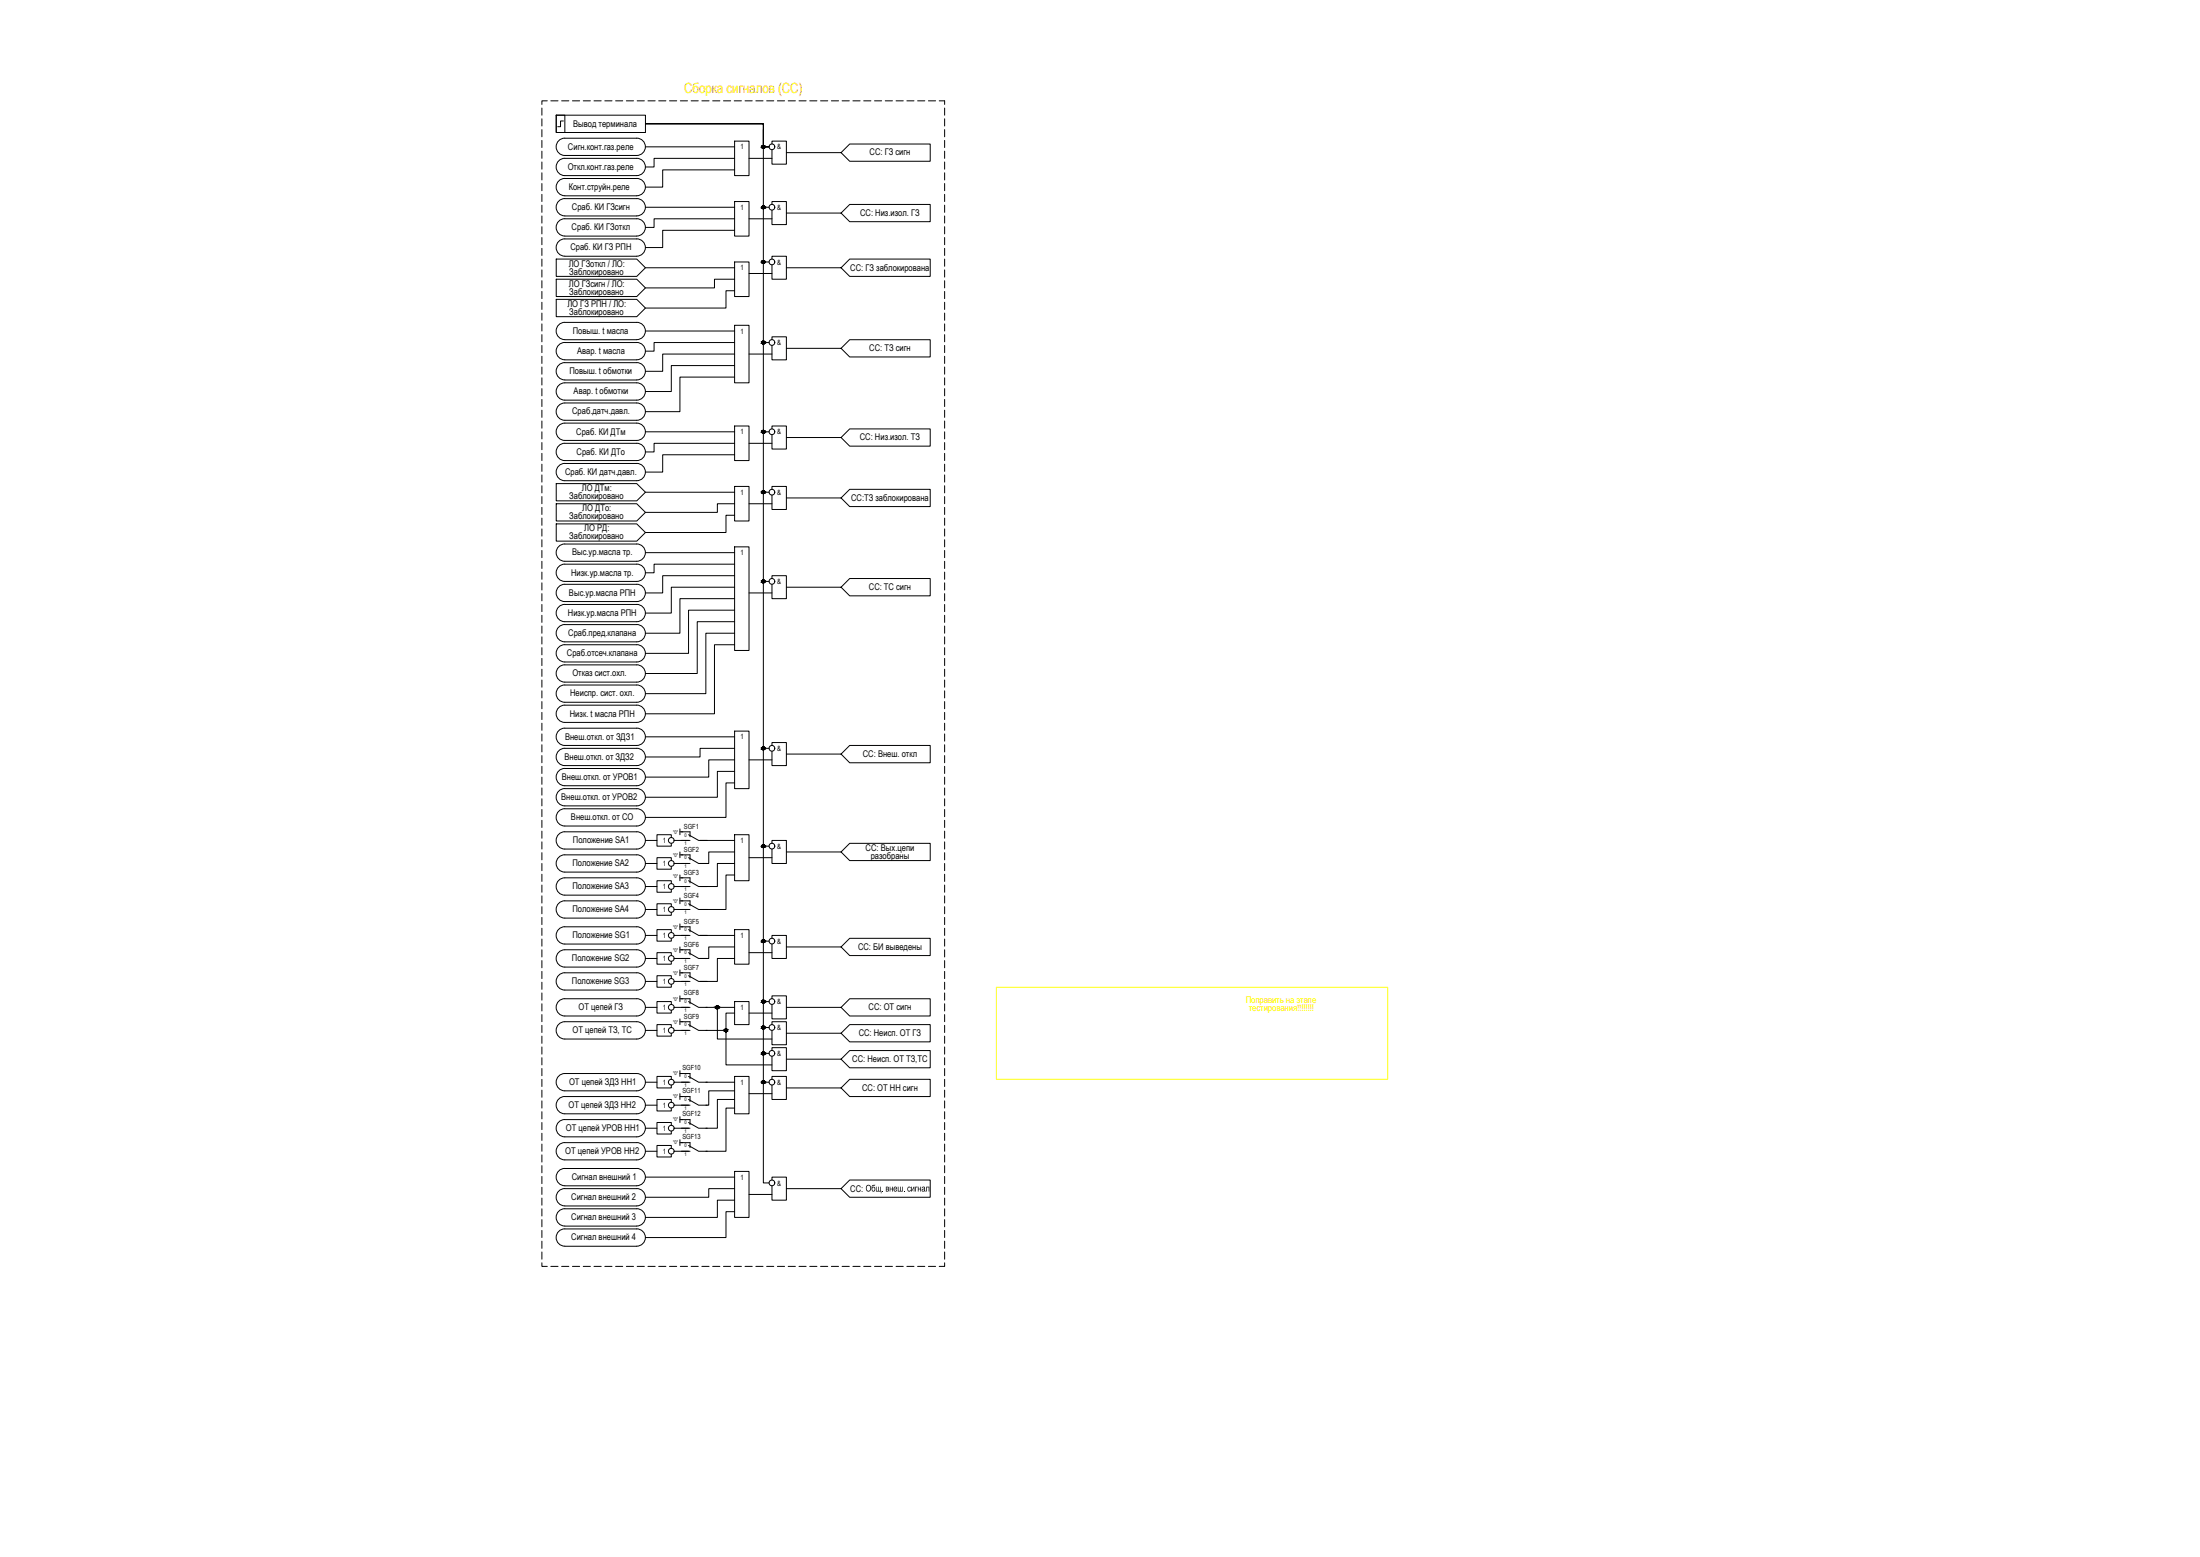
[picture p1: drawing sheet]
<svg xmlns="http://www.w3.org/2000/svg" width="1189mm" height="841mm" viewBox="0 0 1189 841" stroke-linecap="round" stroke-linejoin="round" font-family="sans-serif">
<!-- layer: 0 -->
<g fill="none" stroke="#000" stroke-width=".54">
<path d="M293 58v4M296 54h-3v2M298 54h4M304 54h3M309 54h4M315 54h4M321 54h4M327 54h4M333 54h4M338 54h4M344 54h4M350 54h4"/>
<path d="M356 54h4M362 54h4M368 54h4M373 54h4M379 54h4M385 54h4M391 54h4M397 54h4M403 54h3M408 54h4M414 54h4M420 54h4"/>
<path d="M426 54h4M432 54h4M438 54h3M443 54h4M449 54h4M455 54h4M461 54h4M467 54h4M473 54h3M478 54h4M484 54h4M490 54h4"/>
<path d="M496 54h4M502 54h4M508 54h2v2M510 58v4M293 64v4M293 70v4M293 76v4M301 62h4v10h-4zM301 62h48v10h-48zM302 76l3-1h39a5 5 0 0 1 5 4 5 5 0 0 1-5 5h-39a5 5 0 0 1-4-3 5 5 0 0 1 1-5zM304 65h-1v3h-2M349 67h64v12h3h-3v-12z"/>
<path d="M349 79h48M397 76h8v19h-8zM413 70v438h3M413 79h3M417 78v-2h8v13h-8v-8M510 64v4M510 70v4M510 76v4M293 82v4M293 87v4M293 93v4M293 99v4"/>
<path d="M302 97l3-1h39a5 5 0 0 1 5 5 5 5 0 0 1-5 5h-39a5 5 0 0 1-4-3 5 5 0 0 1 1-6zM305 85a5 5 0 0 0-4 5 5 5 0 0 0 4 5h39a5 5 0 0 0 5-5 5 5 0 0 0-5-5M305 86h39M397 86h-44v4h-4M397 92h-39v9h-9M405 86h12M425 82h30l4-4h44v9h-44l-4-5M510 82v4M510 87v4M510 93v4M510 99v4M293 105v4"/>
<path d="M293 111v4M293 117v4M305 107a5 5 0 0 0-4 5 5 5 0 0 0 4 5h39a5 5 0 0 0 5-5 5 5 0 0 0-5-5M305 107h39M349 112h48M397 109h8v19h-8zM397 118h-44v5h-4M405 118h12M413 112h3M417 110v-1h8v12h-8v-7M425 115h30l4-5h44v10h-44l-4-5M510 105v4"/>
<path d="M510 111v4M510 117v4M293 122v4M293 128v4M293 134v4M293 140v4M301 140h43l5 5-5 4h-43zM302 130l3-1h39a5 5 0 0 1 5 5 5 5 0 0 1-5 4h-39a5 5 0 0 1-4-3 5 5 0 0 1 1-5zM305 127a5 5 0 0 1-4-4 5 5 0 0 1 4-5h39a5 5 0 0 1 5 5 5 5 0 0 1-5 4M305 128h39M397 124h-39v10h-9M417 140v-2h8v13h-8v-8"/>
<path d="M510 122v4M510 128v4M510 134v4M510 140v4M293 146v4M293 152v4M293 157v4M301 151h43l5 5-5 4h-43zM349 145h48M397 142h8v18h-8zM397 151h-11v5h-37M397 157h-5v9h-43"/>
<path d="M405 148h12M413 142h3M425 145h30l4-5h44v9h-44l-4-4M510 146v4M510 152v4M510 157v4M293 163v4M293 169v4M293 175v4M301 162h43l5 4-5 5h-43zM349 179h48M397 176h8v31h-8z"/>
<path d="M510 163v4M510 169v4M510 175v4M293 181v4M293 187v3M293 192v4M293 198v4M302 186l3-1h39a5 5 0 0 1 5 5 5 5 0 0 1-5 4h-39a5 5 0 0 1-4-3 5 5 0 0 1 1-5zM305 183a5 5 0 0 1-4-4 5 5 0 0 1 4-5h39a5 5 0 0 1 5 5 5 5 0 0 1-5 4M305 196a5 5 0 0 0-4 5 5 5 0 0 0 4 4h39a5 5 0 0 0 5-4 5 5 0 0 0-5-5M305 184h39M305 196h39"/>
<path d="M397 191h-39v10h-9M397 185h-44v5h-4M397 197h-34v14h-14M405 191h12M413 185h3M417 184v-2h8v12h-8v-7M425 188h30l4-4h44v9h-44l-4-5M510 181v4M510 187v3M510 192v4M510 198v4M293 204v4"/>
<path d="M293 210v4M293 216v4M302 208l3-1h39a5 5 0 0 1 5 4 5 5 0 0 1-5 5h-39a5 5 0 0 1-4-3 5 5 0 0 1 1-5zM302 219l3-1h39a5 5 0 0 1 5 4 5 5 0 0 1-5 5h-39a5 5 0 0 1-4-3 5 5 0 0 1 1-5zM397 204h-30v18h-18M510 204v4M510 210v4M510 216v4M293 222v3M293 227v4M293 233v4M293 239v4"/>
<path d="M302 230l3-1h39a5 5 0 0 1 5 4 5 5 0 0 1-5 5h-39a5 5 0 0 1-4-3 5 5 0 0 1 1-5zM349 233h48M397 230h8v19h-8zM397 239h-44v5h-4M405 239h12M413 233h3M417 232v-2h8v13h-8v-8M425 236h30l4-4h44v9h-44l-4-5M510 222v3M510 227v4M510 233v4M510 239v4"/>
<path d="M293 245v4M293 251v4M293 257v3M302 241l3-2h39a5 5 0 0 1 5 5 5 5 0 0 1-5 5h-39a5 5 0 0 1-4-3 5 5 0 0 1 1-5zM302 251l3-1h39a5 5 0 0 1 5 5 5 5 0 0 1-5 5h-39a5 5 0 0 1-4-3 5 5 0 0 1 1-6zM397 246h-39v9h-9M510 245v4M510 251v4M510 257v3M293 262v4M293 268v4M293 274v4"/>
<path d="M293 280v4M301 261h43l5 5-5 5h-43zM301 272h43l5 5-5 4h-43zM349 266h48M397 272h-9v5h-39M397 263h8v18h-8zM397 278h-5v10h-43M405 272h12M413 266h3M417 264v-1h8v12h-8v-8M425 269h30l4-5h44v10h-44l-4-5M510 262v4"/>
<path d="M510 268v4M510 274v4M510 280v4M293 286v4M293 292v3M293 297v4M301 283h43l5 5-5 4h-43zM302 295l3-1h39a5 5 0 0 1 5 4 5 5 0 0 1-5 5h-39a5 5 0 0 1-4-3 5 5 0 0 1 1-5zM349 299h48M397 295h8v56h-8zM510 286v4M510 292v3"/>
<path d="M510 297v4M293 303v4M293 309v4M293 315v4M302 317l2-1h40a5 5 0 0 1 5 4 5 5 0 0 1-5 5h-39a5 5 0 0 1-4-3 5 5 0 0 1 1-5zM302 306l3-1h39a5 5 0 0 1 5 4 5 5 0 0 1-5 5h-39a5 5 0 0 1-4-3 5 5 0 0 1 1-5zM397 311h-39v9h-9M397 305h-44v4h-4M397 317h-34v14h-14M413 314h3M417 312v-1h8v12h-8v-7M425 317h30l4-5h44v10h-44l-4-5"/>
<path d="M510 303v4M510 309v4M510 315v4M293 321v4M293 327v3M293 332v4M293 338v4M302 338l3-1h39a5 5 0 0 1 5 5 5 5 0 0 1-5 5h-39a5 5 0 0 1-4-3 5 5 0 0 1 1-6zM305 326a5 5 0 0 0-4 5 5 5 0 0 0 4 5h39a5 5 0 0 0 5-5 5 5 0 0 0-5-5M305 327h39M397 323h-30v19h-18M397 330h-25v23h-23"/>
<path d="M397 336h-20v28h-28M405 320h12M510 321v4M510 327v3M510 332v4M510 338v4M293 344v4M293 350v4M293 356v4M302 350l2-2h40a5 5 0 0 1 5 5 5 5 0 0 1-5 5h-39a5 5 0 0 1-4-3 5 5 0 0 1 1-5zM305 359a5 5 0 0 0-4 5 5 5 0 0 0 4 4h39a5 5 0 0 0 5-4 5 5 0 0 0-5-5M305 359h39"/>
<path d="M397 342h-16v33h-32M397 348h-11v38h-37M510 344v4M510 350v4M510 356v4M293 361v4M293 367v4M293 373v4M293 379v4M302 371l3-1h39a5 5 0 0 1 5 5 5 5 0 0 1-5 4h-39a5 5 0 0 1-4-3 5 5 0 0 1 1-5zM510 361v4M510 367v4"/>
<path d="M510 373v4M510 379v4M293 385v4M293 391v3M293 396v4M302 394l3-1h39a5 5 0 0 1 5 5 5 5 0 0 1-5 5h-39a5 5 0 0 1-4-3 5 5 0 0 1 1-6zM305 381a5 5 0 0 0-4 5 5 5 0 0 0 4 4h39a5 5 0 0 0 5-4 5 5 0 0 0-5-5M305 381h39M349 398h48M397 395h8v31h-8zM510 385v4M510 391v3"/>
<path d="M510 396v4M293 402v4M293 408v4M293 414v4M293 420v4M302 405l3-1h39a5 5 0 0 1 5 5 5 5 0 0 1-5 5h-39a5 5 0 0 1-4-4 5 5 0 0 1 1-5zM305 415a5 5 0 0 0-4 5 5 5 0 0 0 4 4h39a5 5 0 0 0 5-4 5 5 0 0 0-5-5M305 415h39M397 410h-14v10h-34M397 404h-19v5h-29M397 417h-9v14h-39M405 410h12"/>
<path d="M413 404h3M417 403v-2h8v13h-8v-8M425 407h30l4-4h44v9h-44l-4-5M510 402v4M510 408v4M510 414v4M510 420v4M293 426v3M293 431v4M293 437v4M302 427l3-1h39a5 5 0 0 1 5 5 5 5 0 0 1-5 4h-39a5 5 0 0 1-4-3 5 5 0 0 1 1-5zM302 438l3-1h39a5 5 0 0 1 5 5 5 5 0 0 1-5 4h-39a5 5 0 0 1-4-3 5 5 0 0 1 1-5z"/>
<path d="M397 423h-5v19h-43M510 426v3M510 431v4M510 437v4M293 443v4M293 449v4M293 455v4M305 449a5 5 0 0 0-4 5 5 5 0 0 0 4 5h39a5 5 0 0 0 5-5 5 5 0 0 0-5-5M305 449h39M349 454h6M363 452v-1h-8v6h8v-1M364 454h8"/>
<path d="M367 448v3M367 449h2M378 454h19M397 451h8v25h-8zM413 457h3M417 456v-2h8v12h-8v-7M459 456h44v9h-44l-4-5zM510 443v4M510 449v4M510 455v4M293 461v3M293 466v4"/>
<path d="M293 472v4M293 478v4M302 463l2-1h40a5 5 0 0 1 5 4 5 5 0 0 1-5 5h-39a5 5 0 0 1-4-3 5 5 0 0 1 1-5zM302 475l3-1h39a5 5 0 0 1 5 5 5 5 0 0 1-5 5h-39a5 5 0 0 1-4-4 5 5 0 0 1 1-5zM349 466h6M349 479h6M363 465v-2h-8v7h8v-2M363 477v-1h-8v6h8v-2M364 466h8M364 479h8M367 460v3M367 473v3"/>
<path d="M367 462h2M367 474h2M397 460h-14v6h-5M397 466h-9v13h-10M397 473h-5v18h-14M405 463h12M425 460h30M510 461v3M510 466v4M510 472v4M510 478v4M293 484v4"/>
<path d="M293 490v4M293 496v3M302 488l3-1h39a5 5 0 0 1 5 4 5 5 0 0 1-5 5h-39a5 5 0 0 1-4-3 5 5 0 0 1 1-5zM349 491h6M363 490v-2h-8v6h8v-1M364 491h8M367 485v3M367 499v3M367 487h2M510 484v4M510 490v4M510 496v3"/>
<path d="M293 501v4M293 507v4M293 513v4M293 519v4M302 502l3-1h39a5 5 0 0 1 5 4 5 5 0 0 1-5 5h-39a5 5 0 0 1-4-3 5 5 0 0 1 1-5zM302 514l3-1h39a5 5 0 0 1 5 5 5 5 0 0 1-5 4h-39a5 5 0 0 1-4-3 5 5 0 0 1 1-5zM349 505h6M349 518h6M363 504v-2h-8v6h8v-1M363 516v-1h-8v6h8v-2M364 505h8M364 518h8"/>
<path d="M367 511v4M367 501h2M367 513h2M378 505h19M397 502h8v19h-8zM397 511h-14v7h-5M397 518h-9v12h-10M405 515h12M413 508v131h3M417 507v-2h8v13h-8v-8M425 511h30M455 511l4-4h44v9h-44z"/>
<path d="M510 501v4M510 507v4M510 513v4M510 519v4M293 525v4M293 531v3M293 536v4M302 527l3-2h39a5 5 0 0 1 5 5 5 5 0 0 1-5 5h-39a5 5 0 0 1-4-3 5 5 0 0 1 1-5zM349 530h6M363 529v-2h-8v6h8v-1M364 530h8M367 539h2"/>
<path d="M367 524v3M367 538v3M367 525h2M417 539v-1h8v12h-8v-7M510 525v4M510 531v3M510 536v4M293 542v4M293 548v4M293 554v4M293 560v4M302 541l3-2h39a5 5 0 0 1 5 5 5 5 0 0 1-5 5h-39a5 5 0 0 1-4-3 5 5 0 0 1 1-5z"/>
<path d="M302 553l3-1h39a5 5 0 0 1 5 5 5 5 0 0 1-5 4h-39a5 5 0 0 1-4-3 5 5 0 0 1 1-5zM349 544h6M349 557h6M363 543v-2h-8v6h8v-1M363 555v-2h-8v7h8v-2M364 544h8M364 557h8M367 552h2M367 550v3M381 544h16M388 544v17h29M392 557v18h25"/>
<path d="M397 541h8v12h-8zM397 547h-5v10h-11M405 547h12M413 541h3M413 555h3M417 553v-1h8v12h-8v-7M425 544h30l4-5h44v10h-44l-4-5M425 558h30M459 553h44v10h-44l-4-5zM510 542v4M510 548v4M510 554v4"/>
<path d="M510 560v4M293 566v3M293 571v4M293 577v4M367 580h2M367 578v3M413 569h3M417 567v-1h8v12h-8v-7M425 572h30M455 572l4-5h44v10h-44zM510 566v3M510 571v4"/>
<path d="M510 577v4M293 583v4M293 589v4M293 595v4M302 581l3-1h39a5 5 0 0 1 5 5 5 5 0 0 1-5 4h-39a5 5 0 0 1-4-3 5 5 0 0 1 1-5zM305 592a5 5 0 0 0-4 5 5 5 0 0 0 4 5h39a5 5 0 0 0 5-5 5 5 0 0 0-5-5M305 592h39M349 585h6M349 597h6M363 583v-2h-8v7h8v-2M363 595v-1h-8v6h8v-1M364 585h8"/>
<path d="M364 597h8M367 592h2M367 591v3M381 585h16M397 581h8v21h-8zM397 589h-14v8h-2M397 594h-9v15h-7M397 599h-5v23h-11M405 591h12M413 585h3M417 583v-2h8v13h-8v-8M425 588h30l4-5h44v9h-44l-4-4"/>
<path d="M510 583v4M510 589v4M510 595v4M293 600v4M293 606v4M293 612v4M293 618v4M302 606l2-1h40a5 5 0 0 1 5 4 5 5 0 0 1-5 5h-39a5 5 0 0 1-4-3 5 5 0 0 1 1-5zM302 618l3-1h39a5 5 0 0 1 5 5 5 5 0 0 1-5 5h-39a5 5 0 0 1-4-4 5 5 0 0 1 1-5zM349 609h6M363 608v-2h-8v7h8v-2M364 609h8"/>
<path d="M367 605h2M367 617h2M367 603v3M367 616v3M510 600v4M510 606v4M510 612v4M510 618v4M293 624v4M293 630v4M293 635v4M349 636h48"/>
<path d="M349 622h6M363 620v-1h-8v6h8v-2M364 622h8M397 633h8v25h-8zM417 637v-1h8v12h-8v-7M510 624v4M510 630v4M510 635v4M293 641v4M293 647v4M293 653v4M293 659v4"/>
<path d="M302 644l2-2h40a5 5 0 0 1 5 5 5 5 0 0 1-5 4h-39a5 5 0 0 1-4-2 5 5 0 0 1 1-5zM305 640a5 5 0 0 1-4-4 5 5 0 0 1 4-5h39a5 5 0 0 1 5 5 5 5 0 0 1-5 4M305 653a5 5 0 0 0-4 5 5 5 0 0 0 4 4h39a5 5 0 0 0 5-4 5 5 0 0 0-5-5M305 641h39M305 653h39M397 642h-14v5h-34M397 648h-9v10h-39M397 655h-5v13h-43M405 645h12M425 642h30M455 642l4-5h44v10h-44zM510 641v4"/>
<path d="M510 647v4M510 653v4M510 659v4M293 665v3M293 670v4M293 676v4M302 665l3-1h39a5 5 0 0 1 5 4 5 5 0 0 1-5 5h-39a5 5 0 0 1-4-3 5 5 0 0 1 1-5zM510 665v3M510 670v4M510 676v4M293 682v2h3M298 684h4"/>
<path d="M304 684h3M309 684h4M315 684h4M321 684h4M327 684h4M333 684h4M338 684h4M344 684h4M350 684h4M356 684h4M362 684h4M368 684h4"/>
<path d="M373 684h4M379 684h4M385 684h4M391 684h4M397 684h4M403 684h3M408 684h4M414 684h4M420 684h4M426 684h4M432 684h4M438 684h3"/>
<path d="M443 684h4M449 684h4M455 684h4M461 684h4M467 684h4M473 684h3M478 684h4M484 684h4M490 684h4M496 684h4M502 684h4M510 682v2h-2"/>
<circle cx="412" cy="79" r=".8"/>
<circle cx="417" cy="79" r="1.5"/>
<circle cx="412" cy="112" r=".8"/>
<circle cx="417" cy="112" r="1.5"/>
<circle cx="412" cy="141" r=".8"/>
<circle cx="417" cy="141" r="1.5"/>
<circle cx="412" cy="185" r=".8"/>
<circle cx="417" cy="185" r="1.5"/>
<circle cx="412" cy="233" r=".8"/>
<circle cx="417" cy="233" r="1.5"/>
<circle cx="412" cy="266" r=".8"/>
<circle cx="417" cy="266" r="1.5"/>
<circle cx="412" cy="314" r=".8"/>
<circle cx="417" cy="314" r="1.5"/>
<circle cx="412" cy="404" r=".8"/>
<circle cx="417" cy="404" r="1.5"/>
<circle cx="363" cy="454" r="1.5"/>
<circle cx="412" cy="457" r=".8"/>
<circle cx="417" cy="457" r="1.5"/>
<circle cx="363" cy="466" r="1.5"/>
<circle cx="363" cy="479" r="1.5"/>
<circle cx="363" cy="491" r="1.5"/>
<circle cx="363" cy="505" r="1.5"/>
<circle cx="363" cy="518" r="1.5"/>
<circle cx="412" cy="508" r=".8"/>
<circle cx="417" cy="508" r="1.5"/>
<circle cx="363" cy="530" r="1.5"/>
<circle cx="363" cy="557" r="1.5"/>
<circle cx="363" cy="544" r="1.5"/>
<circle cx="388" cy="544" r=".8"/>
<circle cx="392" cy="557" r=".8"/>
<circle cx="412" cy="555" r=".8"/>
<circle cx="412" cy="541" r=".8"/>
<circle cx="417" cy="555" r="1.5"/>
<circle cx="417" cy="541" r="1.5"/>
<circle cx="412" cy="569" r=".8"/>
<circle cx="417" cy="569" r="1.5"/>
<circle cx="363" cy="585" r="1.5"/>
<circle cx="363" cy="597" r="1.5"/>
<circle cx="412" cy="585" r=".8"/>
<circle cx="417" cy="585" r="1.5"/>
<circle cx="363" cy="609" r="1.5"/>
<circle cx="363" cy="622" r="1.5"/>
<circle cx="417" cy="639" r="1.5"/>
</g>
<g fill="none" stroke="#000" stroke-width=".54">
<path d="M368 449h5v3M368 454h5M372 451l6 3h4M368 462h5v2M368 474h5v3M368 466h5M368 479h5M372 463l6 3h4M372 476l6 3h4M368 487h5v2M368 491h5M372 488l6 3h4"/>
<path d="M368 501h5v2M368 513h5v3M368 505h5M368 518h5M372 502l6 3h4M372 515l6 3h4M368 525h5v3M368 539h5v3M368 530h5M372 527l6 3h4M368 552h5v3M368 544h5"/>
<path d="M368 557h5M372 541l6 3h4M372 553l6 4h4M368 580h5v3M368 592h5v3M368 585h5M368 597h5M372 581l6 4h4M372 594l6 3h4M368 605h5v2M368 617h5v3M368 609h5"/>
<path d="M372 606l6 3h4M372 619l6 3h4M368 622h5"/>
</g>
<!-- layer: 0 -->
<g fill="#000" stroke="#000" stroke-width=".54">
<path d="M387 543h1zM392 557h1z"/>
<path d="M412 79h1zM412 79h1z"/>
<path d="M412 79h1zM412 79h1z"/>
<path d="M412 79h1zM412 79h1z"/>
<path d="M412 79h1zM412 79h1z"/>
<path d="M412 80h1zM412 80h1z"/>
<path d="M412 79h1zM412 79h1z"/>
<path d="M412 80h1zM412 80h1z"/>
<path d="M412 79h1zM412 79h1z"/>
<path d="M412 80h1zM412 80h1z"/>
<path d="M412 79h1zM412 79h1z"/>
<path d="M412 80h1zM412 80h1z"/>
<path d="M412 79h1zM412 79h1z"/>
<path d="M412 80h1zM412 80h1z"/>
<path d="M412 79h1zM412 79h1z"/>
<path d="M412 79h1zM412 79h1z"/>
<path d="M412 80h1zM412 80h1z"/>
<path d="M412 80h1zM412 80h1z"/>
<path d="M412 79h1zM412 79h1z"/>
<path d="M412 80h1zM412 80h1z"/>
<path d="M412 79h1zM412 79h1z"/>
<path d="M412 79h1zM412 79h1z"/>
<path d="M412 79h1zM412 79h1z"/>
<path d="M412 79h1zM412 79h1z"/>
<path d="M412 79l1 1zM412 79l1 1z"/>
<path d="M412 80h1zM412 80h1z"/>
<path d="M412 79h1zM412 79h1z"/>
<path d="M412 80h1zM412 80h1z"/>
<path d="M412 80h1zM412 80h1z"/>
<path d="M412 111h1zM412 111h1z"/>
<path d="M412 111h1zM412 111h1z"/>
<path d="M412 113h1zM412 113h1z"/>
<path d="M412 111h1zM412 111h1z"/>
<path d="M412 113h1zM412 113h1z"/>
<path d="M412 111h1zM412 111h1z"/>
<path d="M412 113h1zM412 113h1z"/>
<path d="M412 111h1zM412 111h1z"/>
<path d="M412 113h1zM412 113h1z"/>
<path d="M412 111h1zM412 111h1z"/>
<path d="M412 113h1zM412 113h1z"/>
<path d="M412 111h1zM412 111h1z"/>
<path d="M412 113h1zM412 113h1z"/>
<path d="M412 111l1 1zM412 111l1 1z"/>
<path d="M412 112h1zM412 112l1 1z"/>
<path d="M412 112h1zM412 112h1z"/>
<path d="M412 112h1zM412 112h1z"/>
<path d="M412 112h1zM412 112h1z"/>
<path d="M412 112h1zM412 112h1z"/>
<path d="M412 112h1zM412 112h1z"/>
<path d="M412 112h1zM412 112h1z"/>
<path d="M412 112h1zM412 112h1z"/>
<path d="M412 112h1zM412 112h1z"/>
<path d="M412 112h1zM412 112h1z"/>
<path d="M412 112h1zM412 112h1z"/>
<path d="M412 112h1zM412 112h1z"/>
<path d="M412 112h1zM412 112h1z"/>
<path d="M412 112h1zM412 112h1z"/>
<path d="M412 141h1zM412 141h1z"/>
<path d="M412 141h1zM412 141h1z"/>
<path d="M412 142h1zM412 142h1z"/>
<path d="M412 141h1zM412 141h1z"/>
<path d="M412 142h1zM412 142h1z"/>
<path d="M412 141h1zM412 141h1z"/>
<path d="M412 142h1zM412 142h1z"/>
<path d="M412 141h1zM412 141h1z"/>
<path d="M412 142h1zM412 142h1z"/>
<path d="M412 141h1zM412 141h1z"/>
<path d="M412 142h1zM412 142h1z"/>
<path d="M412 141h1zM412 141h1z"/>
<path d="M412 142h1zM412 142h1z"/>
<path d="M412 141h1zM412 141h1z"/>
<path d="M412 142h1zM412 142h1z"/>
<path d="M412 141h1zM412 141h1z"/>
<path d="M412 141h1zM412 141h1z"/>
<path d="M412 142h1zM412 142h1z"/>
<path d="M412 142h1zM412 142h1z"/>
<path d="M412 141h1zM412 141h1z"/>
<path d="M412 142h1zM412 142h1z"/>
<path d="M412 141h1zM412 141h1z"/>
<path d="M412 141h1zM412 141h1z"/>
<path d="M412 141l1 1zM412 141l1 1z"/>
<path d="M412 142h1zM412 142h1z"/>
<path d="M412 142h1zM412 142h1z"/>
<path d="M412 142h1zM412 142h1z"/>
<path d="M412 142h1zM412 142h1z"/>
<path d="M412 184h1zM412 184h1z"/>
<path d="M412 184h1zM412 184h1z"/>
<path d="M412 186h1zM412 186h1z"/>
<path d="M412 184h1zM412 184h1z"/>
<path d="M412 186h1zM412 186h1z"/>
<path d="M412 184h1zM412 184h1z"/>
<path d="M412 186h1zM412 186h1z"/>
<path d="M412 184h1zM412 184h1z"/>
<path d="M412 186h1zM412 186h1z"/>
<path d="M412 184l1 1zM412 184l1 1z"/>
<path d="M412 186h1zM412 186h1z"/>
<path d="M412 185h1zM412 185h1z"/>
<path d="M412 186h1zM412 186h1z"/>
<path d="M412 185h1zM412 185h1z"/>
<path d="M412 186h1zM412 186h1z"/>
<path d="M412 185h1zM412 185h1z"/>
<path d="M412 185h1zM412 185h1z"/>
<path d="M412 185h1zM412 185h1z"/>
<path d="M412 185h1zM412 185l1 1z"/>
<path d="M412 185h1zM412 185h1z"/>
<path d="M412 185h1zM412 185h1z"/>
<path d="M412 185h1zM412 185h1z"/>
<path d="M412 185h1zM412 185h1z"/>
<path d="M412 185h1zM412 185h1z"/>
<path d="M412 185h1zM412 185h1z"/>
<path d="M412 185h1zM412 185h1z"/>
<path d="M412 185h1zM412 185h1z"/>
<path d="M412 185h1zM412 185h1z"/>
<path d="M412 232h1zM412 232h1z"/>
<path d="M412 232l1 1zM412 232l1 1z"/>
<path d="M412 234h1zM412 234h1z"/>
<path d="M412 233h1zM412 233h1z"/>
<path d="M412 234h1zM412 234h1z"/>
<path d="M412 233h1zM412 233h1z"/>
<path d="M412 234h1zM412 234h1z"/>
<path d="M412 233h1zM412 233h1z"/>
<path d="M412 234h1zM412 234h1z"/>
<path d="M412 233h1zM412 233h1z"/>
<path d="M412 234h1zM412 234h1z"/>
<path d="M412 233h1zM412 233h1z"/>
<path d="M412 234h1zM412 234h1z"/>
<path d="M412 233h1zM412 233h1z"/>
<path d="M412 234h1zM412 234h1z"/>
<path d="M412 233h1zM412 233h1z"/>
<path d="M412 233h1zM412 233h1z"/>
<path d="M412 234h1zM412 234h1z"/>
<path d="M412 234h1zM412 234h1z"/>
<path d="M412 233h1zM412 233h1z"/>
<path d="M412 233h1zM412 233l1 1z"/>
<path d="M412 233h1zM412 233h1z"/>
<path d="M412 233h1zM412 233h1z"/>
<path d="M412 233h1zM412 233h1z"/>
<path d="M412 233h1zM412 233h1z"/>
<path d="M412 233h1zM412 233h1z"/>
<path d="M412 233h1zM412 233h1z"/>
<path d="M412 233h1zM412 233h1z"/>
<path d="M412 265h1zM412 265h1z"/>
<path d="M412 265h1zM412 265h1z"/>
<path d="M412 267h1zM412 267h1z"/>
<path d="M412 265h1zM412 265h1z"/>
<path d="M412 267h1zM412 267h1z"/>
<path d="M412 265h1zM412 265h1z"/>
<path d="M412 267h1zM412 267h1z"/>
<path d="M412 265h1zM412 265h1z"/>
<path d="M412 267h1zM412 267h1z"/>
<path d="M412 265h1zM412 265h1z"/>
<path d="M412 266h1zM412 266l1 1z"/>
<path d="M412 265h1zM412 265h1z"/>
<path d="M412 266h1zM412 266h1z"/>
<path d="M412 265h1zM412 265h1z"/>
<path d="M412 266h1zM412 266h1z"/>
<path d="M412 265l1 1zM412 265l1 1z"/>
<path d="M412 266h1zM412 266h1z"/>
<path d="M412 266h1zM412 266h1z"/>
<path d="M412 266h1zM412 266h1z"/>
<path d="M412 266h1zM412 266h1z"/>
<path d="M412 266h1zM412 266h1z"/>
<path d="M412 266h1zM412 266h1z"/>
<path d="M412 266h1zM412 266h1z"/>
<path d="M412 266h1zM412 266h1z"/>
<path d="M412 266h1zM412 266h1z"/>
<path d="M412 266h1zM412 266h1z"/>
<path d="M412 266h1zM412 266h1z"/>
<path d="M412 266h1zM412 266h1z"/>
<path d="M412 313h1zM412 313h1z"/>
<path d="M412 313h1zM412 313h1z"/>
<path d="M412 315h1zM412 315h1z"/>
<path d="M412 313h1zM412 313h1z"/>
<path d="M412 315h1zM412 315h1z"/>
<path d="M412 313h1zM412 313h1z"/>
<path d="M412 315h1zM412 315h1z"/>
<path d="M412 313h1zM412 313h1z"/>
<path d="M412 315h1zM412 315h1z"/>
<path d="M412 313l1 1zM412 313l1 1z"/>
<path d="M412 315h1zM412 315h1z"/>
<path d="M412 314h1zM412 314h1z"/>
<path d="M412 315h1zM412 315h1z"/>
<path d="M412 314h1zM412 314h1z"/>
<path d="M412 315h1zM412 315h1z"/>
<path d="M412 314h1zM412 314h1z"/>
<path d="M412 314h1zM412 314h1z"/>
<path d="M412 314h1zM412 314h1z"/>
<path d="M412 314h1zM412 314l1 1z"/>
<path d="M412 314h1zM412 314h1z"/>
<path d="M412 314h1zM412 314h1z"/>
<path d="M412 314h1zM412 314h1z"/>
<path d="M412 314h1zM412 314h1z"/>
<path d="M412 314h1zM412 314h1z"/>
<path d="M412 314h1zM412 314h1z"/>
<path d="M412 314h1zM412 314h1z"/>
<path d="M412 314h1zM412 314h1z"/>
<path d="M412 314h1zM412 314h1z"/>
<path d="M412 403l1 1zM412 404h1z"/>
<path d="M412 404h1zM412 404h1z"/>
<path d="M412 405h1zM412 405h1z"/>
<path d="M412 404h1zM412 404h1z"/>
<path d="M412 405h1zM412 405h1z"/>
<path d="M412 404h1zM412 404h1z"/>
<path d="M412 405h1zM412 405h1z"/>
<path d="M412 404h1zM412 404h1z"/>
<path d="M412 405h1zM412 405h1z"/>
<path d="M412 404h1zM412 404h1z"/>
<path d="M412 405h1zM412 405h1z"/>
<path d="M412 404h1zM412 404h1z"/>
<path d="M412 405h1zM412 405h1z"/>
<path d="M412 404h1zM412 404h1z"/>
<path d="M412 405h1zM412 405h1z"/>
<path d="M412 404h1zM412 404h1z"/>
<path d="M412 404h1zM412 404h1z"/>
<path d="M412 405h1zM412 405h1z"/>
<path d="M412 405h1zM412 405h1z"/>
<path d="M412 404h1zM412 404h1z"/>
<path d="M412 405h1zM412 405h1z"/>
<path d="M412 404h1zM412 404h1z"/>
<path d="M412 404h1zM412 404h1z"/>
<path d="M412 404h1zM412 404h1z"/>
<path d="M412 404h1zM412 404h1z"/>
<path d="M412 404h1zM412 404h1z"/>
<path d="M412 404h1zM412 404l1 1z"/>
<path d="M412 404h1zM412 404h1z"/>
<path d="M412 456h1zM412 456h1z"/>
<path d="M412 456h1zM412 456h1z"/>
<path d="M412 458h1zM412 458h1z"/>
<path d="M412 456h1zM412 456h1z"/>
<path d="M412 458h1zM412 458h1z"/>
<path d="M412 456h1zM412 456h1z"/>
<path d="M412 458h1zM412 458h1z"/>
<path d="M412 456l1 1zM412 456l1 1z"/>
<path d="M412 458h1zM412 458h1z"/>
<path d="M412 457h1zM412 457h1z"/>
<path d="M412 458h1zM412 458h1z"/>
<path d="M412 457h1zM412 457h1z"/>
<path d="M412 458h1zM412 458h1z"/>
<path d="M412 457h1zM412 457h1z"/>
<path d="M412 458h1zM412 458h1z"/>
<path d="M412 457h1zM412 457h1z"/>
<path d="M412 457h1zM412 457h1z"/>
<path d="M412 457h1zM412 457h1z"/>
<path d="M412 457h1zM412 457l1 1z"/>
<path d="M412 457h1zM412 457h1z"/>
<path d="M412 457h1zM412 457h1z"/>
<path d="M412 457h1zM412 457h1z"/>
<path d="M412 457h1zM412 457h1z"/>
<path d="M412 457h1zM412 457h1z"/>
<path d="M412 457h1zM412 457h1z"/>
<path d="M412 457h1zM412 457h1z"/>
<path d="M412 457h1zM412 457h1z"/>
<path d="M412 457h1zM412 457h1z"/>
<path d="M412 508h1zM412 508h1z"/>
<path d="M412 508h1zM412 508h1z"/>
<path d="M412 509h1zM412 509h1z"/>
<path d="M412 508h1zM412 508h1z"/>
<path d="M412 509h1zM412 509h1z"/>
<path d="M412 508h1zM412 508h1z"/>
<path d="M412 509h1zM412 509h1z"/>
<path d="M412 508h1zM412 508h1z"/>
<path d="M412 509h1zM412 509h1z"/>
<path d="M412 508h1zM412 508h1z"/>
<path d="M412 509h1zM412 509h1z"/>
<path d="M412 508h1zM412 508h1z"/>
<path d="M412 509h1zM412 509h1z"/>
<path d="M412 508h1zM412 508h1z"/>
<path d="M412 509h1zM412 509h1z"/>
<path d="M412 508h1zM412 508h1z"/>
<path d="M412 508h1zM412 508h1z"/>
<path d="M412 509h1zM412 509h1z"/>
<path d="M412 509h1zM412 509h1z"/>
<path d="M412 508h1zM412 508h1z"/>
<path d="M412 509h1zM412 509h1z"/>
<path d="M412 508h1zM412 508h1z"/>
<path d="M412 508h1zM412 508h1z"/>
<path d="M412 508h1zM412 508h1z"/>
<path d="M412 508l1 1zM412 508l1 1z"/>
<path d="M412 509h1zM412 509h1z"/>
<path d="M412 509h1zM412 509h1z"/>
<path d="M412 508h1zM412 508h1z"/>
<path d="M387 543h1zM387 543h1z"/>
<path d="M387 545h1zM387 545h1z"/>
<path d="M387 543h1zM387 543h1z"/>
<path d="M387 545h1zM387 545h1z"/>
<path d="M387 543l1 1zM387 543l1 1z"/>
<path d="M387 545h1zM387 545h1z"/>
<path d="M387 544h1zM387 544h1z"/>
<path d="M387 545h1zM387 545h1z"/>
<path d="M387 544h1zM387 544h1z"/>
<path d="M387 545h1zM387 545h1z"/>
<path d="M387 544h1zM387 544h1z"/>
<path d="M387 545h1zM387 545h1z"/>
<path d="M387 544h1zM387 544h1z"/>
<path d="M387 545h1zM387 545h1z"/>
<path d="M387 544h1zM387 544h1z"/>
<path d="M387 545h1zM387 545h1z"/>
<path d="M387 544h1zM387 544h1z"/>
<path d="M387 544h1zM387 544l1 1z"/>
<path d="M387 544h1zM387 544h1z"/>
<path d="M387 544h1zM387 544h1z"/>
<path d="M387 544h1zM387 544h1z"/>
<path d="M387 544h1zM387 544h1z"/>
<path d="M387 544h1zM387 544h1z"/>
<path d="M387 544h1zM387 544h1z"/>
<path d="M387 544h1zM387 544h1z"/>
<path d="M387 544h1zM387 544h1z"/>
<path d="M387 544h1zM387 544h1z"/>
<path d="M392 556h1zM392 556h1z"/>
<path d="M392 556h1zM392 556h1z"/>
<path d="M392 556h1zM392 556h1z"/>
<path d="M392 557h1zM392 557h1z"/>
<path d="M392 556h1zM392 556h1z"/>
<path d="M392 557h1zM392 557h1z"/>
<path d="M392 556h1zM392 556h1z"/>
<path d="M392 557h1zM392 557h1z"/>
<path d="M392 556h1zM392 556h1z"/>
<path d="M392 557h1zM392 557h1z"/>
<path d="M392 556h1zM392 556h1z"/>
<path d="M392 557h1zM392 557h1z"/>
<path d="M392 556h1zM392 556h1z"/>
<path d="M392 557h1zM392 557h1z"/>
<path d="M392 556h1zM392 556h1z"/>
<path d="M392 557h1zM392 557h1z"/>
<path d="M392 556h1zM392 556h1z"/>
<path d="M392 557h1zM392 557h1z"/>
<path d="M392 556h1zM392 556h1z"/>
<path d="M392 556h1zM392 556h1z"/>
<path d="M392 557h1zM392 557h1z"/>
<path d="M392 557h1zM392 557h1z"/>
<path d="M392 556h1zM392 556h1z"/>
<path d="M392 556l1 1zM392 556l1 1z"/>
<path d="M392 557h1zM392 557h1z"/>
<path d="M392 557h1zM392 557h1z"/>
<path d="M392 557h1zM392 557h1z"/>
<path d="M412 540h1zM412 540h1z"/>
<path d="M412 554h1zM412 554h1z"/>
<path d="M412 540h1zM412 540h1z"/>
<path d="M412 542h1zM412 542h1z"/>
<path d="M412 554h1zM412 554h1z"/>
<path d="M412 556h1zM412 556h1z"/>
<path d="M412 540h1zM412 540h1z"/>
<path d="M412 542h1zM412 542h1z"/>
<path d="M412 554h1zM412 554h1z"/>
<path d="M412 556h1zM412 556h1z"/>
<path d="M412 540h1zM412 540h1z"/>
<path d="M412 542h1zM412 542h1z"/>
<path d="M412 554h1zM412 554h1z"/>
<path d="M412 556h1zM412 556h1z"/>
<path d="M412 540h1zM412 540h1z"/>
<path d="M412 542h1zM412 542h1z"/>
<path d="M412 554h1zM412 554h1z"/>
<path d="M412 556h1zM412 556h1z"/>
<path d="M412 540h1zM412 540h1z"/>
<path d="M412 542h1zM412 542h1z"/>
<path d="M412 554h1zM412 554h1z"/>
<path d="M412 556h1zM412 556h1z"/>
<path d="M412 540l1 1zM412 540l1 1z"/>
<path d="M412 542h1zM412 542h1z"/>
<path d="M412 554l1 1zM412 554l1 1z"/>
<path d="M412 556h1zM412 556h1z"/>
<path d="M412 541h1zM412 541h1z"/>
<path d="M412 542h1zM412 542h1z"/>
<path d="M412 555h1zM412 555h1z"/>
<path d="M412 555h1zM412 555l1 1z"/>
<path d="M412 541h1zM412 541h1z"/>
<path d="M412 541h1zM412 541h1z"/>
<path d="M412 541h1zM412 541h1z"/>
<path d="M412 541h1zM412 541l1 1z"/>
<path d="M412 555h1zM412 555h1z"/>
<path d="M412 555h1zM412 555h1z"/>
<path d="M412 555h1zM412 555h1z"/>
<path d="M412 555h1zM412 555h1z"/>
<path d="M412 541h1zM412 541h1z"/>
<path d="M412 541h1zM412 541h1z"/>
<path d="M412 555h1zM412 555h1z"/>
<path d="M412 555h1zM412 555h1z"/>
<path d="M412 541h1zM412 541h1z"/>
<path d="M412 541h1zM412 541h1z"/>
<path d="M412 541h1zM412 541h1z"/>
<path d="M412 541h1zM412 541h1z"/>
<path d="M412 541h1zM412 541h1z"/>
<path d="M412 541h1zM412 541h1z"/>
<path d="M412 555h1zM412 555h1z"/>
<path d="M412 555h1zM412 555h1z"/>
<path d="M412 555h1zM412 555h1z"/>
<path d="M412 555h1zM412 555h1z"/>
<path d="M412 555h1zM412 555h1z"/>
<path d="M412 555h1zM412 555h1z"/>
<path d="M412 541h1zM412 541h1z"/>
<path d="M412 555h1zM412 555h1z"/>
<path d="M412 568h1zM412 568h1z"/>
<path d="M412 568h1zM412 568h1z"/>
<path d="M412 570h1zM412 570h1z"/>
<path d="M412 568h1zM412 568h1z"/>
<path d="M412 570h1zM412 570h1z"/>
<path d="M412 568h1zM412 568h1z"/>
<path d="M412 570h1zM412 570h1z"/>
<path d="M412 568h1zM412 568h1z"/>
<path d="M412 570h1zM412 570h1z"/>
<path d="M412 568h1zM412 568h1z"/>
<path d="M412 570h1zM412 570h1z"/>
<path d="M412 568l1 1zM412 568l1 1z"/>
<path d="M412 570h1zM412 570h1z"/>
<path d="M412 569h1zM412 569h1z"/>
<path d="M412 569h1zM412 569l1 1z"/>
<path d="M412 569h1zM412 569h1z"/>
<path d="M412 569h1zM412 569h1z"/>
<path d="M412 569h1zM412 569h1z"/>
<path d="M412 569h1zM412 569h1z"/>
<path d="M412 569h1zM412 569h1z"/>
<path d="M412 569h1zM412 569h1z"/>
<path d="M412 569h1zM412 569h1z"/>
<path d="M412 569h1zM412 569h1z"/>
<path d="M412 569h1zM412 569h1z"/>
<path d="M412 569h1zM412 569h1z"/>
<path d="M412 569h1zM412 569h1z"/>
<path d="M412 569h1zM412 569h1z"/>
<path d="M412 569h1zM412 569h1z"/>
<path d="M412 584h1zM412 584h1z"/>
<path d="M412 584h1zM412 584h1z"/>
<path d="M412 585h1zM412 585h1z"/>
<path d="M412 584h1zM412 584h1z"/>
<path d="M412 585h1zM412 585h1z"/>
<path d="M412 584h1zM412 584h1z"/>
<path d="M412 585h1zM412 585h1z"/>
<path d="M412 584h1zM412 584h1z"/>
<path d="M412 585h1zM412 585h1z"/>
<path d="M412 584h1zM412 584h1z"/>
<path d="M412 585h1zM412 585h1z"/>
<path d="M412 584h1zM412 584h1z"/>
<path d="M412 585h1zM412 585h1z"/>
<path d="M412 584h1zM412 584h1z"/>
<path d="M412 585h1zM412 585h1z"/>
<path d="M412 584h1zM412 584h1z"/>
<path d="M412 584h1zM412 584h1z"/>
<path d="M412 585h1zM412 585h1z"/>
<path d="M412 585h1zM412 585h1z"/>
<path d="M412 584h1zM412 584h1z"/>
<path d="M412 585h1zM412 585h1z"/>
<path d="M412 584h1zM412 584h1z"/>
<path d="M412 584h1zM412 584h1z"/>
<path d="M412 584l1 1zM412 584l1 1z"/>
<path d="M412 585h1zM412 585h1z"/>
<path d="M412 585h1zM412 585h1z"/>
<path d="M412 585h1zM412 585h1z"/>
<path d="M412 585h1zM412 585h1z"/>
</g>
<g fill="#000">
<path d="M501 641h1v3v-3h-1v2l-1 1z"/>
<path d="M498 641h2v3l-2-1v-1h2l-1-1-1 1zM498 643a1 1 0 0 0 2 0 1 1 0 0 0-2 0z"/>
</g>
<path d="M538 533h212v50h-212z" fill="none" stroke="#ff0" stroke-width=".54"/>
<text font-size="7.6" fill="#ff7f00" x="370" y="50">Сборка сигналов (СС)</text>
<g font-size="5">
<text x="310" y="68">Вывод терминала</text>
<text x="307" y="81">Сигн.конт.газ.реле</text>
<text x="470" y="84">СС: ГЗ сигн</text>
<text x="307" y="92">Откл.конт.газ.реле</text>
<text x="307" y="103">Конт.струйн.реле</text>
<text x="309" y="113">Сраб. КИ ГЗсигн</text>
<text x="465" y="117">СС: Низ.изол. ГЗ</text>
<text x="309" y="124">Сраб. КИ ГЗоткл</text>
<text x="308" y="135">Сраб. КИ ГЗ РПН</text>
<text x="307" y="144">ЛО ГЗоткл / ЛО:</text>
<text x="308" y="148">Заблокировано</text>
<text x="460" y="146">СС: ГЗ заблокирована</text>
<text x="307" y="155">ЛО ГЗсигн / ЛО:</text>
<text x="308" y="159">Заблокировано</text>
<text x="307" y="166">ЛО ГЗ РПН / ЛО:</text>
<text x="308" y="170">Заблокировано</text>
<text x="310" y="180">Повыш. t масла</text>
<text x="312" y="191">Авар. t масла</text>
<text x="470" y="190">СС: ТЗ сигн</text>
<text x="308" y="202">Повыш. t обмотки</text>
<text x="310" y="213">Авар. t обмотки</text>
<text x="309" y="224">Сраб.датч.давл.</text>
<text x="311" y="235">Сраб. КИ ДТм</text>
<text x="465" y="238">СС: Низ.изол. ТЗ</text>
<text x="312" y="246">Сраб. КИ ДТо</text>
<text x="305" y="256">Сраб. КИ датч.давл.</text>
<text x="308" y="270">Заблокировано</text>
<text x="314" y="265">ЛО ДТм:</text>
<text x="460" y="271">СС:ТЗ заблокирована</text>
<text x="308" y="280">Заблокировано</text>
<text x="315" y="276">ЛО ДТо:</text>
<text x="316" y="287">ЛО РД:</text>
<text x="308" y="291">Заблокировано</text>
<text x="309" y="300">Выс.ур.масла тр.</text>
<text x="309" y="311">Низк.ур.масла тр.</text>
<text x="307" y="322">Выс.ур.масла РПН</text>
<text x="470" y="319">СС: ТС сигн</text>
<text x="307" y="333">Низк.ур.масла РПН</text>
<text x="307" y="344">Сраб.пред.клапана</text>
<text x="306" y="354">Сраб.отсеч.клапана</text>
<text x="309" y="365">Отказ сист.охл.</text>
<text x="308" y="376">Неиспр. сист. охл.</text>
<text x="308" y="387">Низк. t масла РПН</text>
<text x="305" y="400">Внеш.откл. от ЗДЗ1</text>
<text x="305" y="410">Внеш.откл. от ЗДЗ2</text>
<text x="466" y="409">СС: Внеш. откл</text>
<text x="304" y="421">Внеш.откл. от УРОВ1</text>
<text x="303" y="432">Внеш.откл. от УРОВ2</text>
<text x="309" y="443">Внеш.откл. от СО</text>
<text x="310" y="455">Положение SA1</text>
<text x="468" y="460">СС: Вых.цепи</text>
<text x="309" y="468">Положение SA2</text>
<text x="471" y="464">разобраны</text>
<text x="309" y="480">Положение SA3</text>
<text x="309" y="493">Положение SA4</text>
<text x="309" y="507">Положение SG1</text>
<text x="464" y="513">СС: БИ выведены</text>
<text x="309" y="519">Положение SG2</text>
<text x="309" y="532">Положение SG3</text>
<text x="313" y="546">ОТ цепей ГЗ</text>
<text x="469" y="546">СС: ОТ сигн</text>
<text x="309" y="558">ОТ цепей ТЗ, ТС</text>
<text x="464" y="560">СС: Неисп. ОТ ГЗ</text>
<text x="461" y="574">СС: Неисп. ОТ ТЗ,ТС</text>
<text x="308" y="586">ОТ цепей ЗДЗ НН1</text>
<text x="466" y="589">СС: ОТ НН сигн</text>
<text x="307" y="598">ОТ цепей ЗДЗ НН2</text>
<text x="306" y="611">ОТ цепей УРОВ НН1</text>
<text x="305" y="623">ОТ цепей УРОВ НН2</text>
<text x="309" y="637">Сигнал внешний 1</text>
<text x="460" y="644">СС:</text>
<text x="468" y="644">Общ . внеш . сигнал</text>
<text x="309" y="648">Сигнал внешний 2</text>
<text x="309" y="659">Сигнал внешний 3</text>
<text x="309" y="670">Сигнал внешний 4</text>
</g>
<g font-size="5" fill="#ff0">
<text x="673" y="542">Поправить на этапе</text>
<text x="675" y="546">тестирования!!!!!!!!</text>
</g>
<g font-size="3.9">
<text x="400" y="81">1</text>
<text x="420" y="81">&amp;</text>
<text x="400" y="113">1</text>
<text x="420" y="113">&amp;</text>
<text x="420" y="143">&amp;</text>
<text x="400" y="146">1</text>
<text x="400" y="180">1</text>
<text x="420" y="186">&amp;</text>
<text x="400" y="235">1</text>
<text x="420" y="235">&amp;</text>
<text x="400" y="267">1</text>
<text x="420" y="267">&amp;</text>
<text x="400" y="300">1</text>
<text x="420" y="315">&amp;</text>
<text x="400" y="399">1</text>
<text x="420" y="406">&amp;</text>
<text x="358" y="455">1</text>
<text x="400" y="455">1</text>
<text x="420" y="458">&amp;</text>
<text x="358" y="468">1</text>
<text x="358" y="480">1</text>
<text x="358" y="493">1</text>
<text x="358" y="507">1</text>
<text x="400" y="507">1</text>
<text x="420" y="510">&amp;</text>
<text x="358" y="519">1</text>
<text x="358" y="532">1</text>
<text x="358" y="546">1</text>
<text x="400" y="546">1</text>
<text x="420" y="542">&amp;</text>
<text x="358" y="558">1</text>
<text x="420" y="556">&amp;</text>
<text x="420" y="570">&amp;</text>
<text x="358" y="586">1</text>
<text x="400" y="586">1</text>
<text x="420" y="586">&amp;</text>
<text x="358" y="598">1</text>
<text x="358" y="611">1</text>
<text x="358" y="623">1</text>
<text x="400" y="637">1</text>
<text x="420" y="640">&amp;</text>
</g>
<g font-size="3.8">
<text x="370" y="448">SGF1</text>
<text x="370" y="460">SGF2</text>
<text x="370" y="472">SGF3</text>
<text x="370" y="485">SGF4</text>
<text x="370" y="499">SGF5</text>
<text x="370" y="511">SGF6</text>
<text x="370" y="524">SGF7</text>
<text x="370" y="538">SGF8</text>
<text x="370" y="550">SGF9</text>
<text x="369" y="578">SGF10</text>
<text x="369" y="591">SGF11</text>
<text x="369" y="603">SGF12</text>
<text x="369" y="615">SGF13</text>
</g>
<g font-size="2.7">
<text x="364" y="450">&quot;0&quot;</text>
<text x="370" y="452">0</text>
<text x="370" y="457">1</text>
<text x="364" y="463">&quot;0&quot;</text>
<text x="370" y="464">0</text>
<text x="370" y="469">1</text>
<text x="364" y="474">&quot;0&quot;</text>
<text x="370" y="477">0</text>
<text x="370" y="481">1</text>
<text x="364" y="488">&quot;0&quot;</text>
<text x="370" y="489">0</text>
<text x="370" y="494">1</text>
<text x="364" y="502">&quot;0&quot;</text>
<text x="370" y="503">0</text>
<text x="370" y="508">1</text>
<text x="364" y="514">&quot;0&quot;</text>
<text x="370" y="516">0</text>
<text x="370" y="520">1</text>
<text x="364" y="526">&quot;0&quot;</text>
<text x="370" y="528">0</text>
<text x="370" y="533">1</text>
<text x="364" y="540">&quot;0&quot;</text>
<text x="370" y="542">0</text>
<text x="370" y="547">1</text>
<text x="364" y="553">&quot;0&quot;</text>
<text x="370" y="554">0</text>
<text x="370" y="559">1</text>
<text x="364" y="581">&quot;0&quot;</text>
<text x="370" y="582">0</text>
<text x="370" y="587">1</text>
<text x="364" y="593">&quot;0&quot;</text>
<text x="370" y="595">0</text>
<text x="370" y="600">1</text>
<text x="364" y="606">&quot;0&quot;</text>
<text x="370" y="607">0</text>
<text x="370" y="612">1</text>
<text x="364" y="618">&quot;0&quot;</text>
<text x="370" y="620">0</text>
<text x="370" y="624">1</text>
</g>
</svg>
